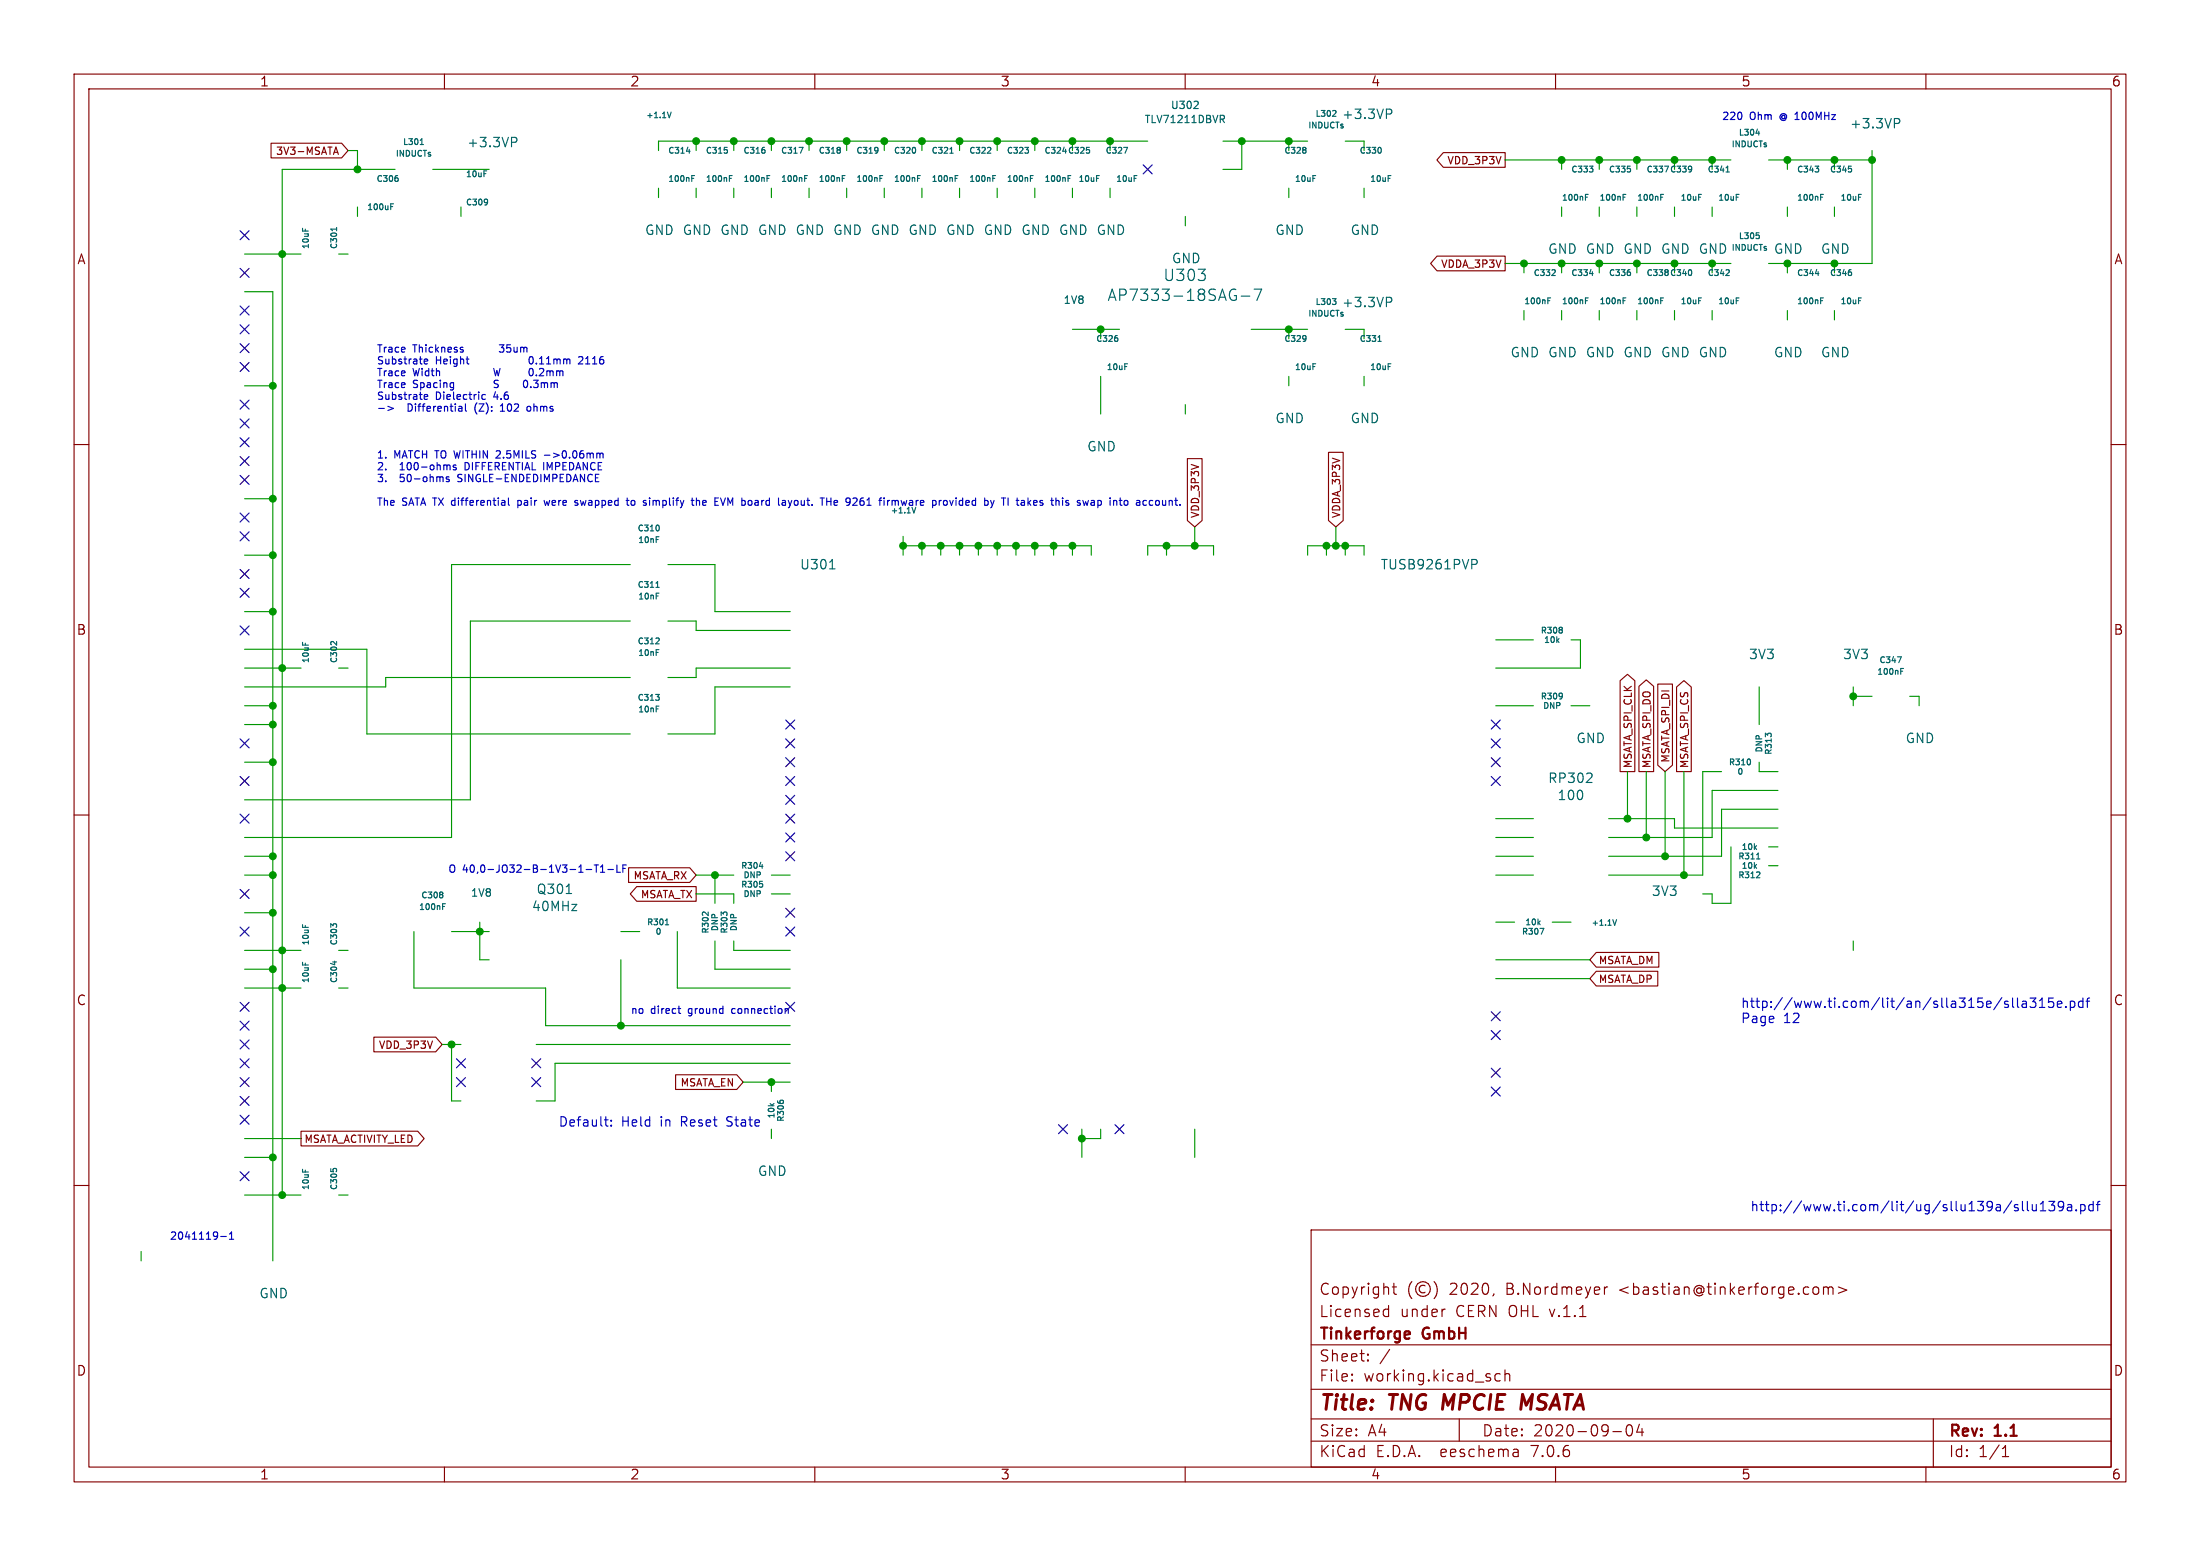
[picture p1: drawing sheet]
<svg xmlns="http://www.w3.org/2000/svg" width="297mm" height="210mm" viewBox="0 0 297 210" stroke-linecap="round" stroke-linejoin="round" font-family="sans-serif">
<g fill="none" stroke="#840000" stroke-width=".15">
<path d="M10 10h277v190h-277zM12 12h273v186h-273zM36.6 19.3h9.5l.9 1-.9 1h-9.5zM60 10v2M110 10v2M160 10v2M210 10v2M260 10v2M45 20.8l.4-.9 .3 .9M45.1 20.6h.5M194 34.6h9.2v2h-9.2l-.9-1zM194.8 20.6h8.4v2h-8.4l-.8-1z"/>
<path d="M10 60h2M285 60h2M160.3 61.9h2v8.4l-1 .8-1-.8zM179.3 61.1h2v9.2l-1 .8-1-.8zM218.7 91.9l1-.9 1 .9v12.2h-2zM221.3 92.6l.9-.8 1 .8v11.5h-1.9zM223.8 92.3h2v11l-1 .8-1-.8zM226.3 92.7l1-.8 1 .8v11.4h-2zM10 110h2M84.9 117.1h8.2l.9 1-.9 1h-8.2zM86 119.7h8v1.9h-8l-.9-.9zM285 110h2"/>
<path d="M50.5 140h8.3l.9 1-.9 1h-8.3zM215.5 131.1h8.3v2h-8.3l-.9-1zM215.5 128.5h8.4v2h-8.4l-.9-1zM10 160h2M40.6 152.7h15.8l.9 1-.9 1h-15.8zM91.2 145.1h8.3l.8 1-.8 .9h-8.3zM285 160h2M177 166h108v32h-108zM186.9 177.6l.1 .1 .5-.1M186.9 176.8l.1-.1 .5 .1M187.5 176.2v1.5M188 173.7h.5"/>
<path d="M188.2 173.2v1.3v.1l.3 .1M190.6 173a1.72 1.72 0 0 0 0 2.3M192.4 173.6a.52 .52 0 0 0-.8 .4 .52 .52 0 0 0 .8 .4M193.6 173a1.72 1.72 0 0 1 0 2.3M195 176.7h.1M201.7 174.6l-.2 .3M216.6 173.7v1M217 173.7l-.3 .1-.1 .2M245 173.7a.41 .41 0 0 1 .5 .3v.4a.41 .41 0 0 1-.5 .3M246.2 173.8a.37 .37 0 0 1 .6 .1M246.2 173.7v1M246.8 173.9l.2-.2 .4 .1 .1 .9"/>
<path d="M246.8 173.9v.8M248.2 173.7l1.1 .4-1.1 .5M60 198v2M110 198v2M160 198v2M177 194.5h108M177 191.5h108M177 187.5h108M177 181.5h108M182.5 186.3h.1l-.1 .1M182.5 186.3v.1M182.5 185.5v.1"/>
<path d="M182.5 185.5h.1l-.1 .1M184.7 183.6v.1M184.7 183.6h-.1l.1 .1M184.7 182.8v.1M184.7 182.8h-.1l.1 .1M187.6 182.1l-1.3 2M197 191.5v3M202.5 185.5l-.4-.1-.3 .3v.4l.2 .2 .1 .1 .4-.1M203.2 185.5a.37 .37 0 0 1 .6 .1v.8M203.2 184.9v1.5M204.9 195.7l.1 .9M205 196.5l-.2 .1"/>
<path d="M205 196h-.2M210 198v2M217.7 193.2h1.2M219.7 192.4a.36 .36 0 0 1 .3-.1 .36 .36 0 0 1 .3 .3 .77 .77 0 0 1-.4 1.2 .91 .91 0 0 1-.2-1.4zM221.3 192.2l-.3 1.1h.9M221.7 192.8v1M260 198v2M261 191.5v6.5M270.3 196.6h.9M270.3 195.5l.4-.4v1.5"/>
<circle cx="192.1" cy="174" r="1"/>
</g>
<path d="M195 188.2l-.3 2M205.6 188.2l.4 1.4 .9-1.4" fill="none" stroke="#840000" stroke-width=".4"/>
<path d="M190.1 179.7l.2 .1v.2l-.7 .2M190.3 180.6l-.2 .1" fill="none" stroke="#840000" stroke-width=".3"/>
<g fill="none" stroke="#0000c2" stroke-width=".15">
<path d="M235.1 15.3v.6M51.1 55.1h.8M52.4 54.8l.7 .3-.7 .3M57.3 48.8l.4-.1v-.2h-.3l-.1 .1v.5h.4M57.3 53.6l.4-.1v-.2l-.3-.1-.1 .2v.5h.4M61.1 51.7h.1M61.2 51.7v.8l-.1 .1M61.2 52.3h-.1M62.2 54.8l.2 .2v.5M62.4 55.1h-.4M62.4 55.5h-.4M62.4 47.2l.2 .1-.2 .2"/>
<path d="M62.4 46.9h.1M62.8 54.5v.9l.2 .1M62.9 48.5h.4M63.2 49.1h.1M64.2 54.7l-.1 .3 .1 .6M65.5 53.3l-.3-.1-.1 .2v.5h.4M66.7 49.7l.2 1 .2-.7 .2 .7 .2-1M67.3 51.4l-.4-.1-.2 .2 .1 .2 .4 .2v.3l-.1 .1h-.4M67.4 46.5h.6l-.3 .4 .3 .1v.4l-.2 .1-.4-.1M67.6 55.5h.5M67.6 54.8l.2-.3v1M68.4 47.4l.4 .1"/>
<path d="M68.9 46.5h-.5v.5l.4-.1M71 51.3a.53 .53 0 0 0-.3 .5 .53 .53 0 0 0 .3 .5M71.2 54.9l.1-.1 .3 .1 .1 .4-.1 .2h-.3l-.1-.1zM74.8 48.6l.3-.1 .1 .1M74.8 48.5v.6M75.2 48.6l.1-.1h.3v.6M75.2 48.6v.5M75.9 50.1l.1 .6M80 49.1h.6M80 48.4l.3-.3v1M81.4 48.1l-.3 .1a.67 .67 0 0 0 0 .9l.4-.1v-.3l-.2-.2h-.2l-.2 .2M60.6 64.4h-.2l-.2 .1 .1 .1 .3 .1v.3h-.4"/>
<path d="M61.6 62.8h-.3l-.1 .1v.1l.4 .1v.3h-.4M61.8 65h.1M61.9 64.1l-.1 .1 .1 .2M62.8 62.4v1h.2M67.4 60.8l-.4 .1M67.5 61.3l-.6 .5h.7M68.6 67.2v.9l.2 .1M69.9 67.5v1M69.9 67.6h.4M69.9 68.2h.4M73.4 67.5l.2 .7 .2-.5 .2 .5 .2-.7M73.5 61.4h.7"/>
<path d="M77.9 67.9l.1 .1-.1 .2M77.9 67.5l.1 .1M78.4 67.5l.1 .7M81 61.2h.4v.6M84.5 67.5h.4M84.7 68.2h.2M85.7 67.7l-.2-.2-.2 .1-.1 .1 .1 .5h.2l.2-.2M87.7 67.2v.1M88.2 67.5v.7M88.2 67.6h.1M94 67.6l.2-.1 .2 .1v.6M94 67.2v1"/>
<path d="M95 67.5l-.1 .2v.4l.1 .1M95.3 67.8l-.4 .1M97.9 67.2l-.3 1M98.6 67.9l-.3-.7v1M106.4 67.5l.3 .7M106.7 68.2l-.1 .2M106.9 67.5l-.2 .7M107.6 67.5l-.3 .1-.1 .1 .1 .4 .3 .1M112.6 67.9l.5-.1-.1-.2-.3-.1-.1 .2v.5h.4M117 68.2h.6M117.1 67.4l-.1 .1M120.8 67.6l.1 .1"/>
<path d="M120.9 67.7l.1-.2 .2 .1 .1 .6M120.9 67.7v.5M121.7 67.5l.1 .7 .2-.5M128.2 67.5l.3 .7 .2-.7M129.1 67.2v.1M129.1 67.5v.7M135.2 67.2h.6M135.5 67.2v1M136.1 67.2v1M138.9 67.8l.3 .4M139.2 67.5l-.4 .4M145.6 67.5l.2 .1"/>
<path d="M145.6 67.9h.2l.1 .2-.2 .1h-.2M146.2 67.5l.2 .7M149.9 67.2v.1M149.9 67.5v.7M154.8 67.6l-.3-.1-.2 .2 .1 .5h.4M157.9 67.6h.3l.1 .6M158.6 67.5h.4M79.1 117.4h.8M80.2 116.7h.6M80.5 116.7v1M81.1 117.7h.5M81.1 117l.2-.3v1"/>
<path d="M82.1 117.4h.7M83.3 116.7v1h.5M84.1 117.2h.3M84.6 116.7h-.5v1M91.5 136.1h.4M91.7 136.7l.2 .1M98.9 136.2l-.1 .1 .1 .4M106.3 136.1l.1 .2v.5M271.1 135.2l-.3-.1-.2 .2 .1 .2 .4 .1v.3h-.5M271.7 134.7v1.1l.2 .2M272.4 134.7v1.1l.1 .2M273 135.2h.5l.1 .8"/>
<path d="M273.6 135.4l-.5 .1a.25 .25 0 0 0-.1 .2 .25 .25 0 0 0 .1 .3l.5-.1M274.1 134.7h.7l-.4 .5 .4 .1v.6l-.2 .1h-.4l-.1-.1M275.3 136h.8M275.3 135.1l.4-.4v1.3M277.2 134.7h-.6l-.1 .6 .2-.1h.4l.2 .2-.1 .5-.2 .1h-.3l-.2-.1M277.7 135.5l.7-.1-.1-.2-.4-.1-.2 .2 .1 .6h.5M278.9 135.9v.1M279.5 135.2l.4-.1 .2 .3v.3l-.1 .2h-.5M279.5 135.1v1.3M281.2 135.2l-.4-.1-.2 .3v.3l.1 .2h.5M281.2 134.7v1.3M281.6 135.1h.5"/>
<path d="M282.1 134.7l-.2 .1-.1 .1v1.1M81.6 151.1h.5M81.8 151.9l.3 .1M82.5 151.9v.1M82.5 151.2v.1M29.8 166.9h.8M31 167.3h.5M31 166.6l.3-.3v1M272.4 162.6h-.3l-.2 .2 .1 .1 .4 .2v.3h-.5M273 162.1v1.1l.2 .2M273.7 162.1v1.1l.2 .2M274.4 162.6v.8h.3l.2-.1"/>
<path d="M274.9 162.6v.8M275.4 163.4h.8M275.4 162.5l.4-.4v1.3M276.6 162.1h.8l-.4 .5 .3 .2v.5l-.2 .1h-.3l-.2-.1M278.6 162.7l-.2 .2h-.4l-.1-.2v-.3l.1-.2 .4-.1 .1 .2a.84 .84 0 0 1-.3 1.1h-.2M279.1 162.6h.5l.1 .8M279.7 162.9h-.4a.25 .25 0 0 0-.2 .3 .25 .25 0 0 0 .2 .2h.4M280.3 163.3v.1M280.9 162.6h.4l.2 .2v.4l-.1 .2h-.5M280.9 162.6v1.2M282.6 162.6h-.4l-.2 .2v.4l.1 .2h.5M282.6 162.1v1.3"/>
<path d="M283 162.6h.5M283.5 162.1l-.3 .1v.1v1.1"/>
</g>
<g fill="none" stroke="#009600" stroke-width=".15">
<path d="M94 19.1v1.2M99.1 19.1v1.2M104.1 19.1v1.2M109.2 19.1v1.2M114.3 19.1v1.2M119.4 19.1v1.2M124.5 19.1v1.2M129.5 19.1v1.2M134.6 19.1v1.2M139.7 19.1v1.2M144.8 19.1v1.2M149.9 19.1v1.2"/>
<path d="M154.9 19.1h-66v1.2M165.1 19.1h11.4M167.6 19.1v3.8h-2.5M174 19.1v1.2M181.6 19.1h2.5v1.2M33 34.3h7.6M33 39.4h3.8v130.8M45.7 34.3h1.3M47 20.3h1.3v2.6M48.3 27.9v1.3M53.3 22.9h-15.2v138.4M58.4 22.9h7.6"/>
<path d="M62.2 27.9v1.3M88.9 25.4v1.3M94 25.4v1.3M99.1 25.4v1.3M104.1 25.4v1.3M109.2 25.4v1.3M114.3 25.4v1.3M119.4 25.4v1.3M124.5 25.4v1.3M129.5 25.4v1.3M134.6 25.4v1.3M139.7 25.4v1.3"/>
<path d="M144.8 25.4v1.3M149.9 25.4v1.3M160 29.2v1.3M174 25.4v1.3M184.1 25.4v1.3M203.2 35.6h30.5M203.2 21.6h30.5M205.7 35.6v1.2M210.8 21.6v1.3M210.8 27.9v1.3M210.8 35.6v1.2M215.9 21.6v1.3"/>
<path d="M215.9 27.9v1.3M215.9 35.6v1.2M221 21.6v1.3M221 27.9v1.3M221 35.6v1.2M226.1 21.6v1.3M226.1 27.9v1.3M226.1 35.6v1.2M231.1 21.6v1.3M231.1 27.9v1.3M231.1 35.6v1.2M238.8 21.6h13.9"/>
<path d="M241.3 21.6v1.3M241.3 27.9v1.3M241.3 35.6v1.2M247.6 21.6v1.3M247.6 27.9v1.3M247.6 35.6v1.2M252.7 20.3v15.3h-13.9M33 52.1h3.8M144.8 44.5h6.3M148.6 44.5v1.2M148.6 50.8v5.1M160 54.6v1.3"/>
<path d="M168.9 44.5h7.6M174 44.5v1.2M174 50.8v1.3M181.6 44.5h2.5v1.2M184.1 50.8v1.3M205.7 41.9v1.3M210.8 41.9v1.3M215.9 41.9v1.3M221 41.9v1.3M226.1 41.9v1.3M231.1 41.9v1.3M241.3 41.9v1.3"/>
<path d="M247.6 41.9v1.3M33 74.9h3.8M33 67.3h3.8M85.1 76.2h-24.1v36.8h-28M90.2 76.2h6.3v6.4h10.2M121.9 73.7h25.4v1.2M121.9 72.4v2.5M124.5 73.7v1.2M127 73.7v1.2M129.5 73.7v1.2M132.1 73.7v1.2M134.6 73.7v1.2"/>
<path d="M137.2 73.7v1.2M139.7 73.7v1.2M142.2 73.7v1.2M144.8 73.7v1.2M154.9 74.9v-1.2h8.9v1.2M157.5 73.7v1.2M161.3 71.1v2.6M176.5 74.9v-1.2h7.6v1.2M179.1 73.7v1.2M180.3 71.1v2.6M181.6 73.7v1.2M33 90.2h7.6"/>
<path d="M33 82.6h3.8M33 95.3h3.8M33 87.6h16.5v11.5h35.6M33 97.8h3.8M45.7 90.2h1.3M85.1 91.4h-33v1.3h-19.1M85.1 83.8h-21.6v24.2h-30.5M90.2 83.8h3.8v1.3h12.7M106.7 90.2h-12.7v1.2h-3.8M106.7 92.7h-10.2v6.4h-6.3M201.9 86.4h5.1M201.9 95.3h5.1"/>
<path d="M212.1 86.4h1.3v3.8h-11.5M212.1 95.3h2.5M237.5 92.7v5.1M250.2 94h2.5M250.2 92.7v2.6M257.8 94h1.3v1.3M33 118.1h3.8M33 115.6h3.8M33 102.9h3.8M94 118.1h5.1M96.5 118.1v3.8M104.1 118.1h2.6"/>
<path d="M201.9 110.5h5.1M201.9 113h5.1M201.9 118.1h5.1M201.9 115.6h5.1M217.2 110.5h8.9v1.3h13.9M219.7 104.1v6.4M222.2 104.1v8.9M224.8 104.1v11.5M227.3 104.1v14M232.4 104.1h-2.5v14h-12.7M233.7 114.3v7.6h-2.6v-1.2h-1.2M237.5 102.9v1.2h2.5"/>
<path d="M238.8 116.8h1.2M238.8 114.3h1.2M240 106.7h-8.9v6.3h-13.9M240 109.2h-7.6v6.4h-15.2M33 133.4h7.6M33 128.3h7.6M33 130.8h3.8M33 123.2h3.8M45.7 133.4h1.3M45.7 128.3h1.3M55.9 125.7v7.7h17.8v5h33M61 125.7h5"/>
<path d="M64.8 124.5v5h1.2M83.8 125.7h2.6M83.8 129.5v8.9M91.4 125.7v7.7h15.3M94 120.7h5.1v1.2M96.5 127v3.8h10.2M99.1 127v1.3h7.6M104.1 120.7h2.6M201.9 129.5h12.7M201.9 132.1h12.7M201.9 124.5h2.6M209.5 124.5h2.6"/>
<path d="M250.2 127v1.3M33 153.7h7.6M33 156.2h3.8M59.7 141h2.5M61 141v7.6h1.2M72.4 141h34.3M100.3 146.1h6.4M104.1 146.1v1.2M104.1 152.4v1.3M106.7 143.5h-31.8v5.1h-2.5M146 152.4v3.8M148.6 152.4v1.3h-2.6"/>
<path d="M161.3 152.4v3.8M19 168.9v1.3M33 161.3h7.6M45.7 161.3h1.3"/>
</g>
<g fill="none" stroke="#000084" stroke-width=".15">
<path d="M32.4 36.2l1.2 1.2M32.4 31.1l1.2 1.3M33.6 36.2l-1.2 1.2M33.6 31.1l-1.2 1.3M154.3 22.3l1.2 1.2M155.5 22.3l-1.2 1.2M32.4 46.4l1.2 1.2M32.4 43.8l1.2 1.3M32.4 41.3l1.2 1.2M32.4 48.9l1.2 1.2M32.4 54l1.2 1.2M32.4 59.1l1.2 1.2"/>
<path d="M32.4 56.5l1.2 1.3M33.6 46.4l-1.2 1.2M33.6 43.8l-1.2 1.3M33.6 41.3l-1.2 1.2M33.6 48.9l-1.2 1.2M33.6 54l-1.2 1.2M33.6 59.1l-1.2 1.2M33.6 56.5l-1.2 1.3M32.4 64.2l1.2 1.2M32.4 79.4l1.2 1.2M32.4 76.9l1.2 1.2M32.4 71.8l1.2 1.2"/>
<path d="M32.4 69.2l1.2 1.3M32.4 61.6l1.2 1.2M33.6 64.2l-1.2 1.2M33.6 79.4l-1.2 1.2M33.6 76.9l-1.2 1.2M33.6 71.8l-1.2 1.2M33.6 69.2l-1.2 1.3M33.6 61.6l-1.2 1.2M32.4 99.7l1.2 1.2M32.4 84.5l1.2 1.2M33.6 99.7l-1.2 1.2M33.6 84.5l-1.2 1.2"/>
<path d="M106.1 97.2l1.2 1.2M106.1 99.7l1.2 1.2M107.3 97.2l-1.2 1.2M107.3 99.7l-1.2 1.2M201.3 97.2l1.2 1.2M201.3 99.7l1.2 1.2M202.5 97.2l-1.2 1.2M202.5 99.7l-1.2 1.2M32.4 109.9l1.2 1.2M32.4 104.8l1.2 1.2M33.6 109.9l-1.2 1.2M33.6 104.8l-1.2 1.2"/>
<path d="M106.1 115l1.2 1.2M106.1 109.9l1.2 1.2M106.1 112.4l1.2 1.2M106.1 104.8l1.2 1.2M106.1 102.3l1.2 1.2M106.1 107.3l1.2 1.3M107.3 115l-1.2 1.2M107.3 109.9l-1.2 1.2M107.3 112.4l-1.2 1.2M107.3 104.8l-1.2 1.2M107.3 102.3l-1.2 1.2M107.3 107.3l-1.2 1.3"/>
<path d="M201.3 102.3l1.2 1.2M201.3 104.8l1.2 1.2M202.5 102.3l-1.2 1.2M202.5 104.8l-1.2 1.2M32.4 125.1l1.2 1.2M32.4 137.8l1.2 1.2M32.4 135.3l1.2 1.2M32.4 120l1.2 1.3M33.6 125.1l-1.2 1.2M33.6 137.8l-1.2 1.2M33.6 135.3l-1.2 1.2M33.6 120l-1.2 1.3"/>
<path d="M106.1 122.6l1.2 1.2M106.1 135.3l1.2 1.2M106.1 125.1l1.2 1.2M107.3 122.6l-1.2 1.2M107.3 135.3l-1.2 1.2M107.3 125.1l-1.2 1.2M201.3 139.1l1.2 1.2M201.3 136.6l1.2 1.2M202.5 139.1l-1.2 1.2M202.5 136.6l-1.2 1.2M32.4 142.9l1.2 1.2M32.4 145.4l1.2 1.3"/>
<path d="M32.4 140.4l1.2 1.2M32.4 150.5l1.2 1.2M32.4 158.1l1.2 1.3M32.4 148l1.2 1.2M33.6 142.9l-1.2 1.2M33.6 145.4l-1.2 1.3M33.6 140.4l-1.2 1.2M33.6 150.5l-1.2 1.2M33.6 158.1l-1.2 1.3M33.6 148l-1.2 1.2M61.6 145.4l1.2 1.3M61.6 142.9l1.2 1.2"/>
<path d="M62.8 145.4l-1.2 1.3M62.8 142.9l-1.2 1.2M71.8 145.4l1.2 1.3M71.8 142.9l1.2 1.2M73 145.4l-1.2 1.3M73 142.9l-1.2 1.2M142.9 151.8l1.2 1.2M144.1 151.8l-1.2 1.2M150.5 151.8l1.2 1.2M151.7 151.8l-1.2 1.2M201.3 144.2l1.2 1.2M201.3 146.7l1.2 1.2"/>
<path d="M202.5 144.2l-1.2 1.2M202.5 146.7l-1.2 1.2"/>
</g>
<g fill="none" stroke="#006464" stroke-width=".15">
<path d="M56.7 19.5h.5M56.9 18.8v-.1v.8M69.1 18.5h.4l.3 .3-.1 .3-.6 .1M90.1 15.1l.3 .8 .2-.8M97.8 19.9h.4M107.9 19.9h.5l-.3 .8M113.3 19.9l.1 .1-.1 .2 .1 .3-.1 .2M118.4 19.9l.1 .1-.1 .6M123.5 20l.1 .2-.1 .4M133.6 19.9l.2 .1-.1 .2-.4 .5h.5M138.4 19.9h.4l-.2 .3M146.7 19.9h.4"/>
<path d="M151.7 19.9h.5l-.3 .8M161.6 13.7l.2 .1-.1 .3-.5 .5h.6M164.7 15.6h.4l.2 .2-.1 .2-.5 .1M165 16.1l.3 .5M176.2 19.9l.1 .1-.1 .2M180.2 14.9l.2 .2-.1 .1-.4 .5h.5M186.4 20l.1 .2-.1 .4M187.2 14.7h.5l.2 .3-.1 .3-.6 .1M237.1 18h.5M237.4 17.7v.5M255.7 16l.7 .1a.34 .34 0 0 1 .1 .3 .34 .34 0 0 1-.3 .3h-.5M40.8 30.8v.4"/>
<path d="M45.4 30.7v.4M45.4 30.9h-.7l.1 .1M52.7 27.9h.3M52.7 27.5h.4M53.7 24l.1 .1-.1 .3M65.3 23.1h.4M65.7 26.9l.1 .1-.1 .6M65.8 27.2l-.1 .2M92.7 20.4h.5M93.4 24.1h.3M93.4 23.7h.4M98.1 20.2l.1 .1v.2l-.1 .2"/>
<path d="M98.5 24.1h.2M98.5 23.7h.3M103.2 20.2l.1 .1-.1 .3M103.5 24.1h.3M103.5 23.7h.4M108.6 24.1h.3M108.6 23.7h.4M113.7 24.1h.3M113.7 23.7h.4M118.5 20.2l-.1 .2M118.8 24.1h.3M118.8 23.7h.4"/>
<path d="M123.9 24.1h.2M123.9 23.7h.3M128.2 20.7h.5M128.4 20l.1-.1v.8M128.9 24.1h.3M128.9 23.7h.4M134 24.1h.3M134 23.7h.4M138.8 20.2v.1v.3M139.1 24.1h.3M139.1 23.7h.4M144.2 24.1h.3"/>
<path d="M144.2 23.7h.4M147 20.2l.1 .1v.2l-.1 .2M148 23.7h.4M153.1 23.7h.4M167.6 40h1.1M169.3 39h1l-.6 1.5M176.2 20.3l.1 .1-.1 .2M177.2 23.7h.4M187.4 23.7h.4M209.8 36.4l.2 .1-.1 .2-.4 .5h.5M214 26.6h.3M214 26.2h.4"/>
<path d="M214.6 22.4h.4l-.2 .3M214.6 36.9h.5M215 22.8v.1v.3M219.1 26.6h.3M219.1 26.2h.4M219.7 22.4h.4M220 22.7l.1 .2v.2l-.1 .1M220.1 36.7v.1v.3M224.2 26.6h.3M224.2 26.2h.4M228.2 22.4l.2 .2-.1 .5M228.3 36.5l.1 .2-.1 .4"/>
<path d="M228.4 22.8l-.2 .1M229.3 26.2h.4M233 23.2h.5M233.2 22.5v-.1v.8M233.3 36.4l.2 .1-.1 .2-.4 .5h.5M234.4 26.2h.4M237.1 31.4h.4M237.4 31.7l.1 .2v.2l-.1 .1M245 22.4h.5l-.2 .3M245.1 36.9h.5M245.5 22.8v.1v.3M245.8 26.6h.3"/>
<path d="M245.8 26.2h.4M249.6 22.4h.3M249.8 22.7l.2 .2v.2l-.2 .1M249.9 36.7l.1 .1-.1 .3M250.9 26.2h.4M150.8 45.6l.1 .1-.1 .3M151.8 49.1h.4M176.2 45.3l.1 .1-.1 .6M176.3 45.6l-.1 .2M177.2 49.1h.4M179.9 40.3h.5l-.3 .3M180.2 40.6l.2 .2v.1l-.2 .2"/>
<path d="M186 46.1h.5M186.2 45.4v-.1v.8M187.2 40.1h.5l.2 .3-.1 .3-.6 .1M187.4 49.1h.4M209 40.6h.2M209 40.2h.3M214 40.6h.3M214 40.2h.4M219.1 40.6h.3M219.1 40.2h.4M224.2 40.6h.3M224.2 40.2h.4"/>
<path d="M229.3 40.2h.4M234.4 40.2h.4M245.8 40.6h.3M245.8 40.2h.4M250.9 40.2h.4M88.5 79.3h.5M88.6 72.4h.4M88.7 78.6l.1-.1v.8M88.9 70.9l.1 .3-.1 .4M112 76.8h.7M123.1 68.5l.3 .7 .2-.7M198.7 75.5h.5l.2 .3-.1 .3-.6 .1"/>
<path d="M40.8 86.7v.4M45.4 86.6v.5l-.4-.5h-.2l-.1 .1M88.5 93.7h.5l-.3 .3M88.6 80.1h.4M88.6 87.7h.4M88.6 95.3h.4M88.8 86.1l.2 .2v.1l-.5 .5h.5M88.9 94.1l.1 .1-.1 .3M210.8 93.5l.1 .2-.1 .6M210.8 84.7l.1 .1-.1 .2 .1 .3-.1 .1M210.9 93.9l-.1 .1M238.6 99.2l-.3-.2v.4"/>
<path d="M238.7 99h.1h.3M256.2 88.6h.5l-.4 .8M256.6 90.6h.3M256.6 90.2h.4M102.5 116.9h.5M102.6 118.9h.3M102.8 119.2l.2 .2v.2l-.2 .1M214.8 104.4l.1 .2v.3l-.8 .7h.8M236.2 102.5l.1 .2-.1 .5M237.1 115.9h.5M237.3 115.3l.1-.2v.8M237.4 117.7l.2 .1v.2l-.5 .5h.5"/>
<path d="M40.8 124.8v.4M40.8 129.9v.3M45 124.9l-.3-.2v.5M45 124.8l.1-.1 .3 .1M45.2 129.7v.5M59.6 120.4l.2 .1-.2 .2 .2 .3-.2 .2M59.8 122.3h.2M59.8 122h.3M76.4 120.6h.8M89.8 124.8h.5M90 124.1v-.1v.8M95.6 123.1v.5l-.4-.5h-.2l-.2 .1"/>
<path d="M97.7 123.4l-.3-.3v.5M97.7 123.2l.1-.1 .3 .1M207.9 125.3h.5l-.3 .8M217.7 124.1l.3 .8 .2-.8M40.8 157.8v.4M44.7 157.7v.4M45 157.8l.1-.1h.2l.1 .1M105.3 148.6l.1-.1 .3 .1"/>
</g>
<g fill="#009600" stroke="#009600" stroke-width=".15">
<circle cx="36.8" cy="82.6" r=".46"/>
<circle cx="36.8" cy="74.9" r=".46"/>
<circle cx="36.8" cy="67.3" r=".46"/>
<circle cx="36.8" cy="52.1" r=".46"/>
<circle cx="38.1" cy="90.2" r=".46"/>
<circle cx="109.2" cy="19.1" r=".46"/>
<circle cx="144.8" cy="19.1" r=".46"/>
<circle cx="149.9" cy="19.1" r=".46"/>
<circle cx="129.5" cy="19.1" r=".46"/>
<circle cx="124.5" cy="19.1" r=".46"/>
<circle cx="119.4" cy="19.1" r=".46"/>
<circle cx="114.3" cy="19.1" r=".46"/>
<circle cx="38.1" cy="34.3" r=".46"/>
<circle cx="104.1" cy="19.1" r=".46"/>
<circle cx="99.1" cy="19.1" r=".46"/>
<circle cx="94" cy="19.1" r=".46"/>
<circle cx="48.3" cy="22.9" r=".46"/>
<circle cx="157.5" cy="73.7" r=".46"/>
<circle cx="127" cy="73.7" r=".46"/>
<circle cx="129.5" cy="73.7" r=".46"/>
<circle cx="121.9" cy="73.7" r=".46"/>
<circle cx="144.8" cy="73.7" r=".46"/>
<circle cx="137.2" cy="73.7" r=".46"/>
<circle cx="142.2" cy="73.7" r=".46"/>
<circle cx="132.1" cy="73.7" r=".46"/>
<circle cx="124.5" cy="73.7" r=".46"/>
<circle cx="205.7" cy="35.6" r=".46"/>
<circle cx="210.8" cy="35.6" r=".46"/>
<circle cx="215.9" cy="35.6" r=".46"/>
<circle cx="210.8" cy="21.6" r=".46"/>
<circle cx="215.9" cy="21.6" r=".46"/>
<circle cx="221" cy="21.6" r=".46"/>
<circle cx="241.3" cy="35.6" r=".46"/>
<circle cx="247.6" cy="35.6" r=".46"/>
<circle cx="247.6" cy="21.6" r=".46"/>
<circle cx="252.7" cy="21.6" r=".46"/>
<circle cx="241.3" cy="21.6" r=".46"/>
<circle cx="231.1" cy="21.6" r=".46"/>
<circle cx="231.1" cy="35.6" r=".46"/>
<circle cx="226.1" cy="35.6" r=".46"/>
<circle cx="221" cy="35.6" r=".46"/>
<circle cx="226.1" cy="21.6" r=".46"/>
<circle cx="148.6" cy="44.5" r=".46"/>
<circle cx="174" cy="44.5" r=".46"/>
<circle cx="181.6" cy="73.7" r=".46"/>
<circle cx="180.3" cy="73.7" r=".46"/>
<circle cx="161.3" cy="73.7" r=".46"/>
<circle cx="179.1" cy="73.7" r=".46"/>
<circle cx="134.6" cy="73.7" r=".46"/>
<circle cx="139.7" cy="73.7" r=".46"/>
<circle cx="167.6" cy="19.1" r=".46"/>
<circle cx="134.6" cy="19.1" r=".46"/>
<circle cx="139.7" cy="19.1" r=".46"/>
<circle cx="174" cy="19.1" r=".46"/>
<circle cx="219.7" cy="110.5" r=".46"/>
<circle cx="222.2" cy="113" r=".46"/>
<circle cx="224.8" cy="115.6" r=".46"/>
<circle cx="227.3" cy="118.1" r=".46"/>
<circle cx="250.2" cy="94" r=".46"/>
<circle cx="83.8" cy="138.4" r=".46"/>
<circle cx="96.5" cy="118.1" r=".46"/>
<circle cx="64.8" cy="125.7" r=".46"/>
<circle cx="61" cy="141" r=".46"/>
<circle cx="38.1" cy="128.3" r=".46"/>
<circle cx="36.8" cy="130.8" r=".46"/>
<circle cx="36.8" cy="115.6" r=".46"/>
<circle cx="36.8" cy="102.9" r=".46"/>
<circle cx="36.8" cy="95.3" r=".46"/>
<circle cx="36.8" cy="97.8" r=".46"/>
<circle cx="36.8" cy="118.1" r=".46"/>
<circle cx="36.8" cy="123.2" r=".46"/>
<circle cx="104.1" cy="146.1" r=".46"/>
<circle cx="146" cy="153.7" r=".46"/>
<circle cx="38.1" cy="133.4" r=".46"/>
<circle cx="36.8" cy="156.2" r=".46"/>
<circle cx="38.1" cy="161.3" r=".46"/>
</g>
<g font-size="2.8" fill="#840000">
<text x="178" y="190.9">Title:</text>
<text x="187.7" y="190.9">TNG</text>
<text x="195.6" y="190.9">MPCIE</text>
<text x="207" y="190.9">MSATA</text>
</g>
<g font-size="2.1" fill="#006464">
<text x="149.4" y="40.8">AP7333-18SAG-7</text>
<text x="157" y="38.2">U303</text>
</g>
<g font-size="2.1" fill="#840000">
<text x="178" y="178">Licensed</text>
<text x="178" y="175">Copyright</text>
<text x="189" y="178">under</text>
<text x="195.7" y="175">2020,</text>
<text x="196.6" y="178">CERN OHL v.1.1</text>
<text x="203.5" y="175">B.Nordmeyer</text>
<text x="218.8" y="175">&lt;bastian@tinkerforge.com&gt;</text>
<text x="178" y="184">Sheet:</text>
<text x="178" y="181.2">Tinkerforge</text>
<text x="192.2" y="181.2">GmbH</text>
<text x="178" y="186.7">File:</text>
<text x="184.1" y="186.7">working.kicad_sch</text>
<text x="178" y="196.9">KiCad</text>
<text x="178" y="194.1">Size:</text>
<text x="184.7" y="194.1">A4</text>
<text x="185.7" y="196.9">E.D.A.</text>
<text x="194.6" y="196.9">eeschema</text>
<text x="200" y="194.1">Date:</text>
<text x="207" y="196.9">7.0.6</text>
<text x="207" y="194.1">2020-09-04</text>
<text x="263" y="194.3">Rev:</text>
<text x="263" y="196.9">Id:</text>
<text x="267.1" y="196.9">1/1</text>
<text x="269.4" y="194.3">1.1</text>
</g>
<g font-size="1.8" fill="#840000">
<text x="35" y="11.9">1</text>
<text x="85" y="11.9">2</text>
<text x="135" y="11.9">3</text>
<text x="185" y="11.9">4</text>
<text x="235" y="11.9">5</text>
<text x="285" y="11.9">6</text>
<text x="10.3" y="35.9">A</text>
<text x="285.3" y="35.9">A</text>
<text x="10.3" y="85.9">B</text>
<text x="285.3" y="85.9">B</text>
<text x="10.3" y="135.9">C</text>
<text x="285.3" y="135.9">C</text>
<text x="10.3" y="185.9">D</text>
<text x="285.3" y="185.9">D</text>
<text x="35" y="199.9">1</text>
<text x="85" y="199.9">2</text>
<text x="135" y="199.9">3</text>
<text x="185" y="199.9">4</text>
<text x="235" y="199.9">5</text>
<text x="285" y="199.9">6</text>
</g>
<g font-size="1.8" fill="#006464">
<text x="181.1" y="16.3">+3.3VP</text>
<text x="249.7" y="17.6">+3.3VP</text>
<text x="63" y="20.1">+3.3VP</text>
<text x="87" y="31.9">GND GND GND GND GND GND GND GND GND GND GND GND GND</text>
<text x="158.1" y="35.7">GND</text>
<text x="172.1" y="31.9">GND</text>
<text x="182.2" y="31.9">GND</text>
<text x="208.9" y="34.5">GND GND GND GND GND</text>
<text x="239.4" y="34.5">GND</text>
<text x="245.7" y="34.5">GND</text>
<text x="181.1" y="41.7">+3.3VP</text>
<text x="203.8" y="48.4">GND GND GND GND GND GND</text>
<text x="239.4" y="48.4">GND</text>
<text x="245.7" y="48.4">GND</text>
<text x="172.1" y="57.3">GND</text>
<text x="182.2" y="57.3">GND</text>
<text x="146.7" y="61.1">GND</text>
<text x="107.9" y="77.1">U301</text>
<text x="186.3" y="77.1">TUSB9261PVP</text>
<text x="236" y="89.2">3V3</text>
<text x="248.7" y="89.2">3V3</text>
<text x="212.7" y="100.5">GND</text>
<text x="257.2" y="100.5">GND</text>
<text x="208.9" y="105.9">RP302</text>
<text x="210.2" y="108.2">100</text>
<text x="71.7" y="123.2">40MHz</text>
<text x="72.3" y="120.9">Q301</text>
<text x="222.9" y="121.1">3V3</text>
<text x="102.2" y="158.9">GND</text>
<text x="34.9" y="175.4">GND</text>
</g>
<g font-size="1.8" fill="#0000c2">
<text x="234.9" y="136.1">http://www.ti.com/lit/an/slla315e/slla315e.pdf</text>
<text x="234.9" y="138.2">Page</text>
<text x="240.8" y="138.2">12</text>
<text x="75.3" y="152.2">Default:</text>
<text x="83.9" y="152.2">Held</text>
<text x="89.3" y="152.2">in</text>
<text x="92.2" y="152.2">Reset</text>
<text x="98.6" y="152.2">State</text>
<text x="236.2" y="163.6">http://www.ti.com/lit/ug/sllu139a/sllu139a.pdf</text>
</g>
<g font-size="1.4" fill="#006464">
<text x="154.4" y="16.8">TLV71211DBVR</text>
<text x="158" y="14.9">U302</text>
<text x="143.5" y="41.2">1V8</text>
<text x="63.5" y="121.2">1V8</text>
</g>
<g font-size="1.4" fill="#0000c2">
<text x="232.4" y="16.3">220</text>
<text x="236.3" y="16.3">Ohm</text>
<text x="240.5" y="16.3">@ 100MHz</text>
<text x="50.8" y="47.7">Trace</text>
<text x="55.8" y="47.7">Thickness</text>
<text x="69" y="47.7">35um</text>
<text x="50.8" y="49.3">Substrate</text>
<text x="50.8" y="50.8">Trace</text>
<text x="50.8" y="52.4">Trace</text>
<text x="55.8" y="50.8">Width</text>
<text x="55.8" y="52.4">Spacing</text>
<text x="58.8" y="49.3">Height</text>
<text x="69.3" y="49.3">0.11mm</text>
<text x="71.4" y="52.4">0.3mm</text>
<text x="71.4" y="50.8">0.2mm</text>
<text x="76.3" y="49.3">2116</text>
<text x="50.8" y="54">Substrate</text>
<text x="55.3" y="55.6">Differential</text>
<text x="58.8" y="54">Dielectric</text>
<text x="64.5" y="55.6">(Z):</text>
<text x="66.9" y="54">4.6</text>
<text x="68.3" y="55.6">102</text>
<text x="72.1" y="55.6">ohms</text>
<text x="50.8" y="62">1.</text>
<text x="50.8" y="63.5">2.</text>
<text x="50.8" y="65.1">3.</text>
<text x="53.2" y="62">MATCH TO WITHIN</text>
<text x="54.2" y="63.5">100-ohms</text>
<text x="54.2" y="65.1">50-ohms</text>
<text x="62.3" y="65.1">SINGLE-ENDEDIMPEDANCE</text>
<text x="63.2" y="63.5">DIFFERENTIAL</text>
<text x="67.7" y="62">2.5MILS</text>
<text x="74.1" y="63.5">IMPEDANCE</text>
<text x="74.5" y="62">-&gt;0.06mm</text>
<text x="50.8" y="68.3">The</text>
<text x="54.3" y="68.3">SATA TX differential</text>
<text x="70.6" y="68.3">pair</text>
<text x="74.5" y="68.3">were</text>
<text x="78.9" y="68.3">swapped</text>
<text x="86.2" y="68.3">to</text>
<text x="88.6" y="68.3">simplify</text>
<text x="95.4" y="68.3">the</text>
<text x="98.8" y="68.3">EVM board</text>
<text x="107.9" y="68.3">layout.</text>
<text x="113.9" y="68.3">THe</text>
<text x="117.5" y="68.3">9261</text>
<text x="122.3" y="68.3">firmware</text>
<text x="129.7" y="68.3">provided</text>
<text x="137" y="68.3">by</text>
<text x="139.7" y="68.3">TI</text>
<text x="141.9" y="68.3">takes</text>
<text x="146.8" y="68.3">this</text>
<text x="150.6" y="68.3">swap</text>
<text x="155.2" y="68.3">into</text>
<text x="159.1" y="68.3">account.</text>
<text x="60.7" y="117.9">O</text>
<text x="62.8" y="117.9">40,0-JO32-B-1V3-1-T1-LF</text>
<text x="85.1" y="136.9">no</text>
<text x="87.9" y="136.9">direct</text>
<text x="93.2" y="136.9">ground</text>
<text x="99.3" y="136.9">connection</text>
<text x="22.9" y="167.4">2041119-1</text>
</g>
<g font-size="1.4" fill="#840000">
<text x="37.1" y="21.1">3V3-MSATA</text>
<text x="195.3" y="22.4">VDD_3P3V</text>
<text x="194.4" y="36.4">VDDA_3P3V</text>
<text x="162.1" y="70" transform="rotate(-90 162.1 70)">VDD_3P3V</text>
<text x="181.1" y="70" transform="rotate(-90 181.1 70)">VDDA_3P3V</text>
<text x="220.5" y="103.8" transform="rotate(-90 220.5 103.8)">MSATA_SPI_CLK</text>
<text x="223" y="103.8" transform="rotate(-90 223 103.8)">MSATA_SPI_DO</text>
<text x="225.6" y="103" transform="rotate(-90 225.6 103)">MSATA_SPI_DI</text>
<text x="228.1" y="103.8" transform="rotate(-90 228.1 103.8)">MSATA_SPI_CS</text>
<text x="85.4" y="118.9">MSATA_RX</text>
<text x="86.4" y="121.4">MSATA_TX</text>
<text x="215.7" y="130.3">MSATA_DM</text>
<text x="215.7" y="132.9">MSATA_DP</text>
<text x="51" y="141.8">VDD_3P3V</text>
<text x="91.7" y="146.8">MSATA_EN</text>
<text x="41" y="154.5">MSATA_ACTIVITY_LED</text>
</g>
<g font-size="1.1" fill="#006464">
<text x="87.1" y="16.2">+1.1V</text>
<text x="176.5" y="17.5">INDUCTs</text>
<text x="177.5" y="16">L302</text>
<text x="53.3" y="21.3">INDUCTs</text>
<text x="54.3" y="19.8">L301</text>
<text x="90.1" y="20.9">C314</text>
<text x="95.2" y="20.9">C315</text>
<text x="100.2" y="20.9">C316</text>
<text x="105.3" y="20.9">C317</text>
<text x="110.4" y="20.9">C318</text>
<text x="115.5" y="20.9">C319</text>
<text x="120.6" y="20.9">C320</text>
<text x="125.6" y="20.9">C321</text>
<text x="130.7" y="20.9">C322</text>
<text x="135.8" y="20.9">C323</text>
<text x="140.9" y="20.9">C324 C325</text>
<text x="149.1" y="20.9">C327</text>
<text x="173.3" y="20.9">C328</text>
<text x="183.4" y="20.9">C330</text>
<text x="212" y="23.5">C333</text>
<text x="217.1" y="23.5">C335</text>
<text x="222.2" y="23.5">C337 C339</text>
<text x="230.4" y="23.5">C341</text>
<text x="233.7" y="20.1">INDUCTs</text>
<text x="234.6" y="18.5">L304</text>
<text x="242.5" y="23.5">C343</text>
<text x="246.9" y="23.5">C345</text>
<text x="49.4" y="28.6">100uF</text>
<text x="50.7" y="24.8">C306</text>
<text x="62.8" y="27.9">C309</text>
<text x="62.8" y="24.1">10uF</text>
<text x="90.1" y="24.8">100nF</text>
<text x="95.2" y="24.8">100nF</text>
<text x="100.2" y="24.8">100nF</text>
<text x="105.3" y="24.8">100nF</text>
<text x="110.4" y="24.8">100nF</text>
<text x="115.5" y="24.8">100nF</text>
<text x="120.6" y="24.8">100nF</text>
<text x="125.6" y="24.8">100nF</text>
<text x="130.7" y="24.8">100nF</text>
<text x="135.8" y="24.8">100nF</text>
<text x="140.9" y="24.8">100nF</text>
<text x="145.5" y="24.8">10uF</text>
<text x="150.6" y="24.8">10uF</text>
<text x="174.7" y="24.8">10uF</text>
<text x="184.9" y="24.8">10uF</text>
<text x="210.7" y="27.3">100nF</text>
<text x="215.8" y="27.3">100nF</text>
<text x="220.9" y="27.3">100nF</text>
<text x="226.8" y="27.3">10uF</text>
<text x="231.8" y="27.3">10uF</text>
<text x="242.5" y="27.3">100nF</text>
<text x="248.4" y="27.3">10uF</text>
<text x="41.9" y="33.7" transform="rotate(-90 41.9 33.7)">10uF</text>
<text x="45.7" y="33.7" transform="rotate(-90 45.7 33.7)">C301</text>
<text x="233.7" y="34">INDUCTs</text>
<text x="234.6" y="32.5">L305</text>
<text x="177.5" y="41.4">L303</text>
<text x="205.7" y="41.3">100nF</text>
<text x="206.9" y="37.5">C332</text>
<text x="210.7" y="41.3">100nF</text>
<text x="212" y="37.5">C334</text>
<text x="215.8" y="41.3">100nF</text>
<text x="217.1" y="37.5">C336</text>
<text x="220.9" y="41.3">100nF</text>
<text x="222.2" y="37.5">C338 C340</text>
<text x="226.8" y="41.3">10uF</text>
<text x="230.4" y="37.5">C342</text>
<text x="231.8" y="41.3">10uF</text>
<text x="242.5" y="37.5">C344</text>
<text x="242.5" y="41.3">100nF</text>
<text x="246.9" y="37.5">C346</text>
<text x="248.4" y="41.3">10uF</text>
<text x="147.9" y="46.3">C326</text>
<text x="173.3" y="46.3">C329</text>
<text x="176.5" y="42.9">INDUCTs</text>
<text x="183.4" y="46.3">C331</text>
<text x="149.3" y="50.2">10uF</text>
<text x="174.7" y="50.2">10uF</text>
<text x="184.9" y="50.2">10uF</text>
<text x="86" y="71.9">C310</text>
<text x="120.1" y="69.5">+1.1V</text>
<text x="86" y="73.5">10nF</text>
<text x="86" y="79.5">C311</text>
<text x="86" y="81.1">10nF</text>
<text x="41.9" y="89.6" transform="rotate(-90 41.9 89.6)">10uF</text>
<text x="45.7" y="89.6" transform="rotate(-90 45.7 89.6)">C302</text>
<text x="86" y="87.2">C312</text>
<text x="86" y="88.7">10nF</text>
<text x="207.9" y="85.7">R308</text>
<text x="208.3" y="87">10k</text>
<text x="253.6" y="89.7">C347</text>
<text x="86" y="94.8">C313</text>
<text x="207.9" y="94.6">R309</text>
<text x="208.2" y="95.9">DNP</text>
<text x="253.3" y="91.3">100nF</text>
<text x="86" y="96.4">10nF</text>
<text x="238.1" y="101.7" transform="rotate(-90 238.1 101.7)">DNP</text>
<text x="239.4" y="102" transform="rotate(-90 239.4 102)">R313</text>
<text x="233.3" y="103.5">R310</text>
<text x="234.4" y="104.8">0</text>
<text x="99.9" y="117.5">R304</text>
<text x="100.3" y="118.7">DNP</text>
<text x="234.6" y="118.7">R312</text>
<text x="234.6" y="116.2">R311</text>
<text x="235" y="117.5">10k</text>
<text x="235" y="114.9">10k</text>
<text x="56.5" y="123">100nF</text>
<text x="56.8" y="121.5">C308</text>
<text x="87.2" y="125.1">R301</text>
<text x="97.1" y="125.8" transform="rotate(-90 97.1 125.8)">DNP</text>
<text x="99.7" y="125.8" transform="rotate(-90 99.7 125.8)">DNP</text>
<text x="99.9" y="120">R305</text>
<text x="100.3" y="121.3">DNP</text>
<text x="205.8" y="125.1">10k</text>
<text x="214.7" y="125.1">+1.1V</text>
<text x="41.9" y="127.7" transform="rotate(-90 41.9 127.7)">10uF</text>
<text x="45.7" y="127.7" transform="rotate(-90 45.7 127.7)">C303</text>
<text x="88.4" y="126.4">0</text>
<text x="95.9" y="126.1" transform="rotate(-90 95.9 126.1)">R302</text>
<text x="98.4" y="126.1" transform="rotate(-90 98.4 126.1)">R303</text>
<text x="205.3" y="126.4">R307</text>
<text x="41.9" y="132.8" transform="rotate(-90 41.9 132.8)">10uF</text>
<text x="45.7" y="132.8" transform="rotate(-90 45.7 132.8)">C304</text>
<text x="104.8" y="151.1" transform="rotate(-90 104.8 151.1)">10k</text>
<text x="106" y="151.5" transform="rotate(-90 106 151.5)">R306</text>
<text x="41.9" y="160.7" transform="rotate(-90 41.9 160.7)">10uF</text>
<text x="45.7" y="160.7" transform="rotate(-90 45.7 160.7)">C305</text>
</g>
</svg>
